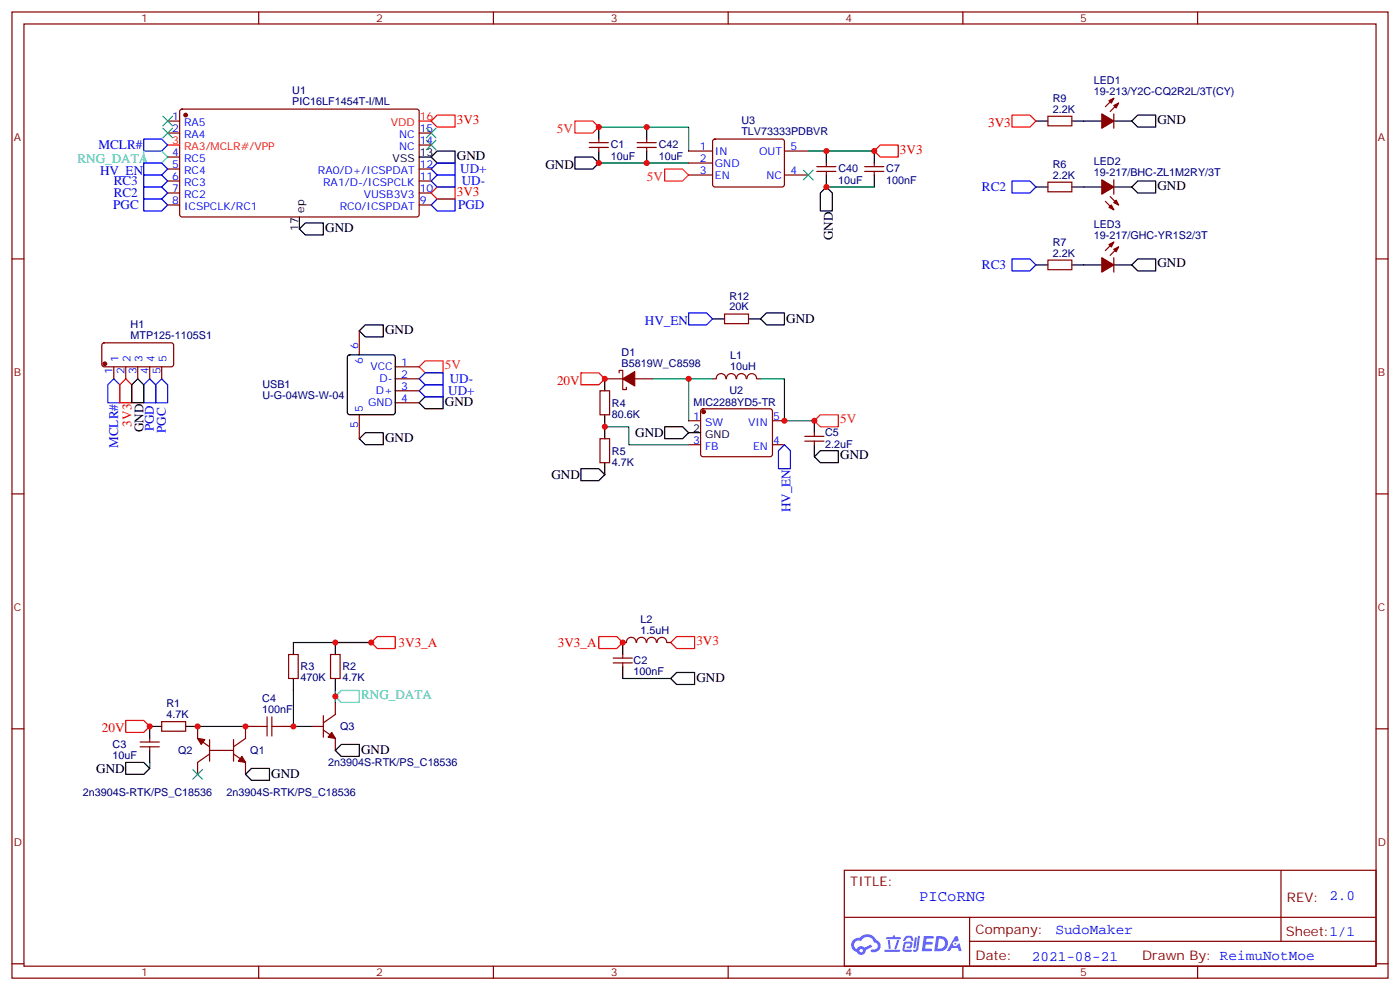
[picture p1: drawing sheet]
<svg xmlns="http://www.w3.org/2000/svg" width="412mm" height="292mm" viewBox="0 0 412 292" stroke-linecap="round" stroke-linejoin="round" font-family="sans-serif">
<g fill="none" stroke="#870000" stroke-width=".35">
<path d="M3.5 3.5h405.4v284.4h-405.4zM7.1 7.1h398.2v277.2h-398.2zM76.2 3.5v3.6M145.3 3.5v3.6M214.5 3.5v3.6M283.6 3.5v3.6M352.8 3.5v3.6M3.5 76.2h3.6M405.3 76.2h3.6M3.5 145.3h3.6M405.3 145.3h3.6M3.5 214.5h3.6"/>
<path d="M405.3 214.5h3.6M248.7 256.1h156.6v28.2h-156.6zM377.3 256.1v20.9M248.7 270h156.5M285.6 277h119.6M285.6 270v14.1M3.5 283.6h3.6M76.2 284.3v3.6M145.3 284.3v3.6M214.5 284.3v3.6M283.6 284.3v3.6M352.8 284.3v3.6"/>
<path d="M405.3 283.6h3.6"/>
</g>
<g fill="#5487ff">
<path d="M272.1 275.5h2.6l.3 .2-.1 .5-2 .1-.1 .9h1.6l.4 .4-.4 .4h-1.7l-.2 1.2h1.8l.3 .3-.2 .4h-2.9z"/>
<path d="M281.4 275.5h.7l.4 1.3-.7 .4a.74 .74 0 0 0-1.1 .3 .74 .74 0 0 0 .5 1 .74 .74 0 0 0 .9-.7l.5-.2 .7 2.3h-.9l-.2-.9h-1.9l-.5 .9h-.9z"/>
<path d="M269.5 275.9h.6l-.4 2.9a.31 .31 0 0 1-.3 .3 .31 .31 0 0 1-.3-.3z"/>
<path d="M270.4 275.4h.6l-.5 4a.89 .89 0 0 1-.7 .7 .89 .89 0 0 1-.9-.3l1-.5z"/>
<path d="M266.8 275.6l.6-.2 1.2 .1 .5 1.3-.6 .1-.4-.9-1 .1a.95 .95 0 0 1-1 .8l-.1-.2z"/>
<path d="M266.4 277.3l1.8-.2a1.04 1.04 0 0 1 .6 1.1 1.04 1.04 0 0 1-.8 .9h-.7a.29 .29 0 0 1-.3-.3 .29 .29 0 0 1 .3-.3h.7l.2-.8h-1.4l-.4 1.8h1.9a.29 .29 0 0 1 .3 .3 .29 .29 0 0 1-.3 .3h-2l-.4-.3 .2-2.1z"/>
<path d="M260.5 279.5h4.4a.3 .3 0 0 1 .3 .3 .3 .3 0 0 1-.3 .3h-4.3z"/>
<path d="M264.3 276.6h.6l-.5 1.7a1.02 1.02 0 0 1-.7 1.1l-.2-.3z"/>
<path d="M261.5 276.6h.6l.3 2.4-.3 .3-.3-.2z"/>
<path d="M261.1 275.8h1.9l.2-.5h.5l-.1 .5h1.5a.29 .29 0 0 1 .3 .3 .29 .29 0 0 1-.3 .3h-3.9z"/>
<path d="M275.8 275.5l-.6 4.4h1.4a2.27 2.27 0 0 0 2.7-2.2 2.27 2.27 0 0 0-2.7-2.2zM276.6 276.3a1.5 1.5 0 0 1 1.8 1.5 1.5 1.5 0 0 1-1.9 1.4h-.3z"/>
<path d="M251.4 276.6a2.09 2.09 0 0 0 1 3.6 1.37 1.37 0 0 0 1.5 .8 1.37 1.37 0 0 0 1.1-1.4l2-.9-.5-.7-1.8 .9a1.4 1.4 0 0 0-2.3 .4 1.32 1.32 0 0 1-.6-1.9 1.32 1.32 0 0 1 1.9-.4 2.02 2.02 0 0 1 2-1.2 2.02 2.02 0 0 1 1.8 1.6 1.09 1.09 0 0 1 1.1 1.3 1.09 1.09 0 0 1-1.6 .7 .41 .41 0 0 0-.5 .3 .41 .41 0 0 0 .4 .5 1.89 1.89 0 0 0 2.4-1.2 1.89 1.89 0 0 0-1.2-2.4 2.98 2.98 0 0 0-5-.6l-1 .1zM253.2 279.8a.52 .52 0 0 1 1 0 .52 .52 0 0 1-1 0z"/>
<circle cx="281.4" cy="277.7" r=".28"/>
</g>
<g fill="none" stroke="#00f" stroke-width=".35">
<path d="M42.3 58.6h5.3l1.8 1.7-1.8 1.8h-5.3zM42.3 40.9h5.3l1.8 1.8-1.8 1.7h-5.3zM42.3 55h5.3l1.8 1.8-1.8 1.8h-5.3zM42.3 51.5h5.3l1.8 1.8-1.8 1.7h-5.3zM42.3 48h5.3l1.8 1.7-1.8 1.8h-5.3zM127 53.3l1.8-1.8h5.3v3.5h-5.3zM127 49.7l1.8-1.7h5.3v3.5h-5.3zM298.1 53.3h5.3l1.8 1.7-1.8 1.8h-5.3zM127 60.3l1.8-1.7h5.3v3.5h-5.3zM298.1 76.2h5.3l1.8 1.8-1.8 1.7h-5.3zM202.8 92.1h5.3l1.8 1.7-1.8 1.8h-5.3zM33.5 111.5l1.8 1.7v5.3h-3.6v-5.3z"/>
<path d="M44.1 111.5l1.8 1.7v5.3h-3.6v-5.3zM47.6 111.5l1.8 1.7v5.3h-3.5v-5.3zM123.5 115l1.7-1.8h5.3v3.6h-5.3zM123.5 111.5l1.7-1.8h5.3v3.5h-5.3zM231.1 130.9l1.7 1.7v5.3h-3.5v-5.3z"/>
</g>
<g fill="none" stroke="#000" stroke-width=".35">
<path d="M176.4 37.4v3.5M190.5 37.4v3.5M305.2 35.6h3.5M315.7 35.6h8.9M328.1 35.6h5.3M333.4 35.6l1.7-1.7h5.3v3.5h-5.3zM123.5 46.2h3.5M127 46.2l1.8-1.8h5.3v3.6h-5.3zM169.3 46.2h5.3l1.8 1.8-1.8 1.7h-5.3zM176.4 44.4v3.6M190.5 44.4v3.6M241.7 56.8l1.7-1.8 1.8 1.8v5.3h-3.5z"/>
<path d="M243.4 44.4v3.6M243.4 51.5v3.5M257.5 44.4v3.6M257.5 51.5v3.5M305.2 55h3.5M315.7 55h8.9M328.1 55h5.3M333.4 55l1.7-1.7h5.3v3.5h-5.3zM88.2 67.4l1.8-1.8h5.2v3.5h-5.2zM88.2 63.9v3.5M305.2 78h3.5M315.7 78h8.9"/>
<path d="M328.1 78h5.3M333.4 78l1.7-1.8h5.3v3.5h-5.3zM105.8 97.4l1.8-1.8h5.3v3.5h-5.3zM209.9 93.8h3.5M220.5 93.8h3.5M224 93.8l1.8-1.7h5.3v3.5h-5.3zM38.8 113.2l1.8-1.7 1.7 1.7v5.3h-3.5zM102.5 104.6l.5-.2h12.7l.5 .2 .2 .5v16.3l-.2 .5-.5 .2h-12.7l-.5-.3-.2-.4v-16.3zM123.5 118.5l1.7-1.7h5.3v3.5h-5.3zM178.2 111.5v3.5M105.8 129.1l1.8-1.7h5.3v3.5h-5.3zM171.1 137.9h5.3l1.8 1.8-1.8 1.8h-5.3z"/>
<path d="M178.2 122.1v7M178.2 136.2v3.5M195.8 125.6h5.3l1.7 1.8-1.7 1.7h-5.3zM202.8 127.4h3.6M239.9 123.8v3.6M239.9 130.9v3.5M241.7 132.6h5.2v3.6h-5.2l-1.8-1.8zM86.4 189.1v3.5M86.4 199.7v3.5M98.8 189.1v3.5M98.8 199.7v3.5M183.4 189.1v3.5"/>
<path d="M183.4 196.1v3.6M197.6 199.7l1.7-1.8h5.3v3.5h-5.3zM47.6 213.8h-3.5v3.5M54.7 213.8h3.5M37 224.4h5.3l1.8 1.7-1.8 1.8h-5.3zM44.1 220.8v3.6M72.3 227.9l1.8-1.8h5.3v3.6h-5.3zM98.8 220.8l1.7-1.7h5.3v3.5h-5.3z"/>
</g>
<g fill="none" stroke="#870000" stroke-width=".35">
<path d="M49.4 35.6h3.5M49.4 39.2h3.5M53.2 32.3l.4-.2 69.4 .1 .5 .6-.1 30.6-.6 .5-69.5-.1-.4-.7v-30.3zM123.5 39.2h3.5M308.7 34.2h7v2.8h-7zM328.1 28.9l-2.5 2.5M328.1 33.5v4.2M329.5 30.3l-2.5 2.5M49.4 46.2h3.5M49.4 49.7h3.5M49.4 53.3h3.5M49.4 56.8h3.5"/>
<path d="M123.5 49.7h3.5M123.5 53.3h3.5M123.5 56.8h3.5M123.5 42.7h3.5M173.6 43.4h5.6M173.6 42h5.6M176.4 40.9v1.1M176.4 43.4v1M187.7 43.4h5.6M187.7 42h5.6M190.5 40.9v1.1M190.5 43.4v1"/>
<path d="M202.8 44.4h7.1M202.8 48h7.1M202.8 51.5h7.1M210.1 41.1l.5-.2 20 .1 .5 .6-.1 13-.6 .4h-20.1l-.4-.7v-12.7zM231.1 44.4h7M231.1 51.5h7M240.6 50.4h5.6M240.6 49h5.6M243.4 48v1M243.4 50.4v1.1M254.7 50.4h5.6M254.7 49h5.6"/>
<path d="M257.5 48v1M257.5 50.4v1.1M308.7 53.6h7v2.8h-7zM325.6 59.3l2.5 2.4M327 57.9l2.5 2.4M328.1 52.9v4.3M49.4 60.3h3.5M123.5 60.3h3.5M308.7 76.6h7v2.8h-7zM328.1 75.8v4.3M328.1 71.3l-2.5 2.4M329.5 72.7l-2.5 2.4"/>
<path d="M105.8 97.4v7M213.4 92.4h7.1v2.8h-7.1zM30.2 101.1l.5-.2h20l.5 .7-.1 5.9-.7 .4h-20l-.4-.7v-5.6zM33.5 107.9v3.6M37 107.9v3.6M40.6 107.9v3.6M44.1 107.9v3.6M47.6 107.9v3.6M116.4 111.5h7.1M116.4 118.5h7.1M116.4 115h7.1M116.4 107.9h7.1"/>
<path d="M176.7 115h2.9v7.1h-2.9zM178.2 111.5h5.2M182.4 109.7v-.7h1v5.7h1.1v-.8M187 111.5h5.3M209.9 111.5h1.1M211 111.5a1.41 1.41 0 0 1 1.4-1.6 1.41 1.41 0 0 1 1.4 1.6M214 111.5a1.41 1.41 0 0 1 1.4-1.6 1.41 1.41 0 0 1 1.4 1.6M217 111.5a1.41 1.41 0 0 1 1.4-1.6 1.41 1.41 0 0 1 1.4 1.6M220 111.5a1.41 1.41 0 0 1 1.4-1.5 1.41 1.41 0 0 1 1.4 1.5M223 111.5h1M105.8 122.1v7M176.7 129.1h2.9v7.1h-2.9z"/>
<path d="M202.8 123.8h3.6M202.8 130.9h3.6M206.6 120.5l.5-.2 20 .1 .4 .6v13l-.7 .4-20-.1-.4-.6v-12.7zM227.5 123.8h3.6M227.5 130.9h3.6M237.1 129.8h5.6M237.1 128.4h5.6M239.9 127.4v1M239.9 129.8v1.1M85 192.6h2.8v7.1h-2.8zM97.4 192.6h2.8v7.1h-2.8zM180.6 193.7h5.7"/>
<path d="M180.6 195.1h5.7M183.4 189.1h1.1M183.4 192.6v1.1M183.4 195.1v1M184.5 189.1a1.41 1.41 0 0 1 1.5-1.5 1.41 1.41 0 0 1 1.4 1.5M187.5 189.1a1.41 1.41 0 0 1 1.4-1.6 1.41 1.41 0 0 1 1.4 1.6M190.5 189.1a1.41 1.41 0 0 1 1.4-1.6 1.41 1.41 0 0 1 1.4 1.6M193.6 189.1a1.41 1.41 0 0 1 1.4-1.5 1.41 1.41 0 0 1 1.4 1.5M196.5 189.1h1.1M41.3 219.8h5.6M41.3 218.4h5.6M44.1 217.3v1.1"/>
<path d="M44.1 219.8v1M47.6 212.4h7.1v2.8h-7.1zM58.2 213.8v3.5l3.5 2.5M61.7 217.7v6.3M68.8 217.7v6.3M75.8 213.8h-3.5v3.5l-3.5 2.5M82.9 213.8h3.5M91.7 213.8h3.5M95.2 214.8l3.6 2.5v3.5M95.2 210.6v6.4M98.8 206.7v3.6l-3.6 2.4M61.7 220.8h7.1"/>
<path d="M61.7 221.9l-3.5 2.5v3.5M68.8 221.9l3.5 2.5v3.5"/>
</g>
<g fill="#870000" stroke="#870000" stroke-width=".35">
<path d="M324.6 33.5l3.5 2.1-3.5 2.1z"/>
<path d="M328.1 31l1.4-.7-.7 1.5z"/>
<path d="M326.7 29.6l1.4-.7-.7 1.4z"/>
<path d="M183.4 111.5l3.6-2.1v4.2z"/>
<path d="M71.3 222.6l1 1.8-2.1-.4z"/>
<path d="M58.2 217.3l2.1 .4-1 1.4z"/>
<path d="M97.7 215.5l1.1 1.8-2.1-.3z"/>
<path d="M324.6 75.8l3.5 2.2-3.5 2.1z"/>
<path d="M328.1 73.4l1.4-.7-.7 1.4z"/>
<path d="M326.7 72l1.4-.7-.7 1.4z"/>
<path d="M324.6 52.9l3.5 2.1-3.5 2.2z"/>
<path d="M328.8 58.9l.7 1.4-1.4-.7z"/>
<path d="M327.4 60.3l.7 1.4-1.4-.7z"/>
<circle cx="54.7" cy="33.9" r=".53"/>
<circle cx="207.3" cy="121.2" r=".53"/>
<circle cx="30.9" cy="107.1" r=".53"/>
</g>
<path d="M123.5 35.6h3.5M127 35.6l1.8-1.7h5.3v3.5h-5.3zM298.1 33.9h5.3l1.8 1.7-1.8 1.8h-5.3zM49.4 42.7h3.5M127 56.8l1.8-1.8h5.3v3.6h-5.3zM257.5 44.4l1.8-1.7h5.3v3.5h-5.3zM37 111.5l1.8 1.7v5.3h-3.5v-5.3zM171.1 109.7h5.3l1.8 1.8-1.8 1.7h-5.3zM109.4 189.1l1.7-1.8h5.3v3.6h-5.3zM176.4 187.3h5.3l1.7 1.8-1.7 1.8h-5.3zM197.6 189.1l1.7-1.8h5.3v3.6h-5.3zM37 212h5.3l1.8 1.8-1.8 1.7h-5.3z" fill="none" stroke="#f00" stroke-width=".35"/>
<path d="M42.3 44.4h5.3l1.8 1.8-1.8 1.8h-5.3zM98.8 205l1.7-1.8h5.3v3.5h-5.3z" fill="none" stroke="#0cc" stroke-width=".35"/>
<g fill="none" stroke="#008700" stroke-width=".35">
<path d="M176.4 37.4h26.4v7M176.4 48h26.4M238.1 44.4h19.4M243.4 55h14.1M192.3 111.5h10.5M209.9 111.5h-7.1v12.3M224 111.5h7.1v12.3h8.8M178.2 125.6h7v5.3h17.6M86.4 189.1h23M183.4 199.7h14.2M58.2 213.8h14.1M86.4 203.2v10.6h5.3"/>
<path d="M98.8 203.2v3.5M44.1 224.4v1.7"/>
</g>
<path d="M48 34.2l2.8 2.8M48 37.7l2.8 2.9M50.8 34.2l-2.8 2.8M50.8 37.7l-2.8 2.9M125.6 37.7l2.8 2.9M128.4 37.7l-2.8 2.9M125.6 41.3l2.8 2.8M128.4 41.3l-2.8 2.8M236.7 50.1l2.8 2.8M239.5 50.1l-2.8 2.8M56.8 226.5l2.8 2.8M59.6 226.5l-2.8 2.8" fill="none" stroke="#3c3" stroke-width=".35"/>
<path d="M169.3 35.6h5.3l1.8 1.8-1.8 1.8h-5.3zM195.8 49.7h5.3l1.7 1.8-1.7 1.8h-5.3zM123.5 107.9l1.7-1.7h5.3v3.5h-5.3zM239.9 123.8l1.8-1.7h5.2v3.5h-5.2z" fill="none" stroke="#f30" stroke-width=".35"/>
<path d="M75.8 213.8h2.9M78.7 211v5.6M80.1 213.8h2.8M80.1 211v5.6" fill="none" stroke="#a10000" stroke-width=".35"/>
<g fill="#c00">
<circle cx="176.4" cy="37.4" r=".88"/>
<circle cx="176.4" cy="48" r=".88"/>
<circle cx="190.5" cy="48" r=".88"/>
<circle cx="190.5" cy="37.4" r=".88"/>
<circle cx="202.8" cy="111.5" r=".88"/>
<circle cx="98.8" cy="205" r=".88"/>
<circle cx="98.8" cy="189.1" r=".88"/>
<circle cx="178.2" cy="111.5" r=".88"/>
<circle cx="178.2" cy="125.6" r=".88"/>
<circle cx="231.1" cy="123.8" r=".88"/>
<circle cx="109.4" cy="189.1" r=".88"/>
<circle cx="243.4" cy="44.4" r=".88"/>
<circle cx="257.5" cy="44.4" r=".88"/>
<circle cx="243.4" cy="55" r=".88"/>
<circle cx="58.2" cy="213.8" r=".88"/>
<circle cx="44.1" cy="213.8" r=".88"/>
<circle cx="72.3" cy="213.8" r=".88"/>
<circle cx="86.4" cy="213.8" r=".88"/>
<circle cx="183.4" cy="189.1" r=".88"/>
<circle cx="239.9" cy="123.8" r=".88"/>
</g>
<text font-size="4.6" fill="#00f" x="270.8" y="265.1">PICoRNG</text>
<g font-size="4.2" fill="#00f">
<text x="310.9" y="274.9">SudoMaker</text>
<text x="304" y="282.7">2021-08-21</text>
</g>
<g font-size="3.9" fill="#f00">
<text x="134.6" y="36.4">3V3</text>
<text x="291.1" y="37.4">3V3</text>
<text x="265.1" y="45.2">3V3</text>
<text x="134.6" y="57.6">3V3</text>
<text x="164.1" y="113.2">20V</text>
<text x="38.8" y="125.5" transform="rotate(-90 38.8 125.5)">3V3</text>
<text x="117.4" y="190.4">3V3_A</text>
<text x="164.3" y="190.4">3V3_A</text>
<text x="205.1" y="189.9">3V3</text>
<text x="30" y="215.5">20V</text>
</g>
<g font-size="3.9" fill="#f30">
<text x="164.1" y="39.2">5V</text>
<text x="190.5" y="53.3">5V</text>
<text x="131.1" y="108.7">5V</text>
<text x="247.5" y="124.6">5V</text>
</g>
<g font-size="3.9">
<text x="341" y="36.4">GND</text>
<text x="134.6" y="47.1">GND</text>
<text x="160.6" y="49.8">GND</text>
<text x="341" y="55.8">GND</text>
<text x="95.8" y="68.2">GND</text>
<text x="245.3" y="70.8" transform="rotate(-90 245.3 70.8)">GND</text>
<text x="341" y="78.7">GND</text>
<text x="231.6" y="95">GND</text>
<text x="113.4" y="98.2">GND</text>
<text x="131.1" y="119.4">GND</text>
<text x="42.2" y="127.2" transform="rotate(-90 42.2 127.2)">GND</text>
<text x="113.4" y="130">GND</text>
<text x="187.1" y="128.7">GND</text>
<text x="247.5" y="135.1">GND</text>
<text x="162.4" y="141.1">GND</text>
<text x="205.1" y="200.8">GND</text>
<text x="106.4" y="222">GND</text>
<text x="28.4" y="227.5">GND</text>
<text x="79.9" y="229">GND</text>
</g>
<g font-size="3.9" fill="#00f">
<text x="29" y="43.9">MCLR#</text>
<text x="29.5" y="51.5">HV_EN</text>
<text x="135.6" y="51">UD+</text>
<text x="33.5" y="58.1">RC2</text>
<text x="33.5" y="54.5">RC3</text>
<text x="136" y="54.6">UD-</text>
<text x="289.3" y="56.3">RC2</text>
<text x="33.4" y="61.6">PGC</text>
<text x="134.9" y="61.6">PGD</text>
<text x="289.3" y="79.2">RC3</text>
<text x="190" y="95.6">HV_EN</text>
<text x="132.5" y="112.8">UD-</text>
<text x="132" y="116.3">UD+</text>
<text x="34.8" y="131.9" transform="rotate(-90 34.8 131.9)">MCLR#</text>
<text x="45.4" y="126.9" transform="rotate(-90 45.4 126.9)">PGD</text>
<text x="48.9" y="127.5" transform="rotate(-90 48.9 127.5)">PGC</text>
<text x="232.8" y="150.8" transform="rotate(-90 232.8 150.8)">HV_EN</text>
</g>
<g font-size="3.9" fill="#0cc">
<text x="22.8" y="48">RNG_DATA</text>
<text x="106.4" y="205.7">RNG_DATA</text>
</g>
<g font-size="3.9" fill="#800">
<text x="250.5" y="260.7">TITLE:</text>
<text x="379.1" y="265.4">REV: 2.0</text>
<text x="287.4" y="274.9">Company:</text>
<text x="378.7" y="275.5">Sheet:1/1</text>
<text x="287.4" y="282.6">Date:</text>
<text x="336.4" y="282.7">Drawn By: ReimuNotMoe</text>
</g>
<g font-size="3.2" fill="#800">
<text x="41.6" y="6.5">1</text>
<text x="110.8" y="6.5">2</text>
<text x="179.9" y="6.5">3</text>
<text x="249.1" y="6.5">4</text>
<text x="318.2" y="6.5">5</text>
<text x="4.1" y="41.6">A</text>
<text x="405.9" y="41.6">A</text>
<text x="4.1" y="110.8">B</text>
<text x="405.9" y="110.8">B</text>
<text x="4.1" y="179.9">C</text>
<text x="405.9" y="179.9">C</text>
<text x="4.1" y="249.1">D</text>
<text x="405.9" y="249.1">D</text>
<text x="41.6" y="287.3">1</text>
<text x="110.8" y="287.3">2</text>
<text x="179.9" y="287.3">3</text>
<text x="249.1" y="287.3">4</text>
<text x="318.2" y="287.3">5</text>
</g>
<g font-size="3.2" fill="#000080">
<text x="86.1" y="27.8">U1</text>
<text x="310.1" y="30">R9</text>
<text x="322.2" y="27.9">19-213/Y2C-CQ2R2L/3T(CY)</text>
<text x="322.2" y="24.7">LED1</text>
<text x="86.1" y="31">PIC16LF1454T-I/ML</text>
<text x="310.1" y="33.2">2.2K</text>
<text x="218.4" y="39.9">TLV73333PDBVR</text>
<text x="218.4" y="36.6">U3</text>
<text x="179.9" y="47">10uF</text>
<text x="179.9" y="43.7">C1</text>
<text x="194" y="47">10uF</text>
<text x="194" y="43.7">C42</text>
<text x="246.9" y="50.7">C40</text>
<text x="261.1" y="50.7">C7</text>
<text x="310.1" y="52.6">2.2K</text>
<text x="310.1" y="49.4">R6</text>
<text x="322.2" y="51.9">19-217/BHC-ZL1M2RY/3T</text>
<text x="322.2" y="48.7">LED2</text>
<text x="246.9" y="54">10uF</text>
<text x="261.1" y="54">100nF</text>
<text x="322.2" y="70.2">19-217/GHC-YR1S2/3T</text>
<text x="322.2" y="67">LED3</text>
<text x="310.1" y="75.5">2.2K</text>
<text x="310.1" y="72.3">R7</text>
<text x="214.8" y="88.2">R12</text>
<text x="214.8" y="91.4">20K</text>
<text x="38.5" y="99.8">MTP125-1105S1</text>
<text x="38.5" y="96.7">H1</text>
<text x="183.1" y="107.9">B5819W_C8598</text>
<text x="183.1" y="104.7">D1</text>
<text x="215.1" y="105.7">L1</text>
<text x="215.1" y="108.9">10uH</text>
<text x="77.3" y="117.5">U-G-04WS-W-04</text>
<text x="77.3" y="114.2">USB1</text>
<text x="180.3" y="119.7">R4</text>
<text x="204.3" y="119.4">MIC2288YD5-TR</text>
<text x="214.9" y="116.1">U2</text>
<text x="180.3" y="122.9">80.6K</text>
<text x="243.1" y="131.7">2.2uF</text>
<text x="243.1" y="128.4">C5</text>
<text x="180.3" y="137">4.7K</text>
<text x="180.3" y="133.8">R5</text>
<text x="188.7" y="183.3">L2</text>
<text x="188.7" y="186.5">1.5uH</text>
<text x="88.5" y="197.3">R3</text>
<text x="100.9" y="197.2">R2</text>
<text x="186.6" y="195.5">C2</text>
<text x="88.5" y="200.5">470K</text>
<text x="100.9" y="200.4">4.7K</text>
<text x="186.6" y="198.7">100nF</text>
<text x="49" y="208.1">R1</text>
<text x="77.3" y="209.9">100nF</text>
<text x="77.3" y="206.7">C4</text>
<text x="49" y="211.3">4.7K</text>
<text x="100.2" y="214.9">Q3</text>
<text x="33.2" y="220.2">C3</text>
<text x="52.5" y="222">Q2</text>
<text x="73.7" y="222">Q1</text>
<text x="33.2" y="223.4">10uF</text>
<text x="96.7" y="225.5">2n3904S-RTK/PS_C18536</text>
<text x="24.4" y="234.3">2n3904S-RTK/PS_C18536</text>
<text x="66.7" y="234.3">2n3904S-RTK/PS_C18536</text>
</g>
<g font-size="3.2" fill="#00f">
<text x="50.7" y="35.3">1</text>
<text x="50.7" y="38.8">2</text>
<text x="54.2" y="37">RA5</text>
<text x="54.2" y="40.6">RA4</text>
<text x="117.6" y="40.6">NC</text>
<text x="123.6" y="38.8">15</text>
<text x="50.7" y="45.9">4</text>
<text x="54.2" y="47.6">RC5</text>
<text x="117.6" y="44.1">NC</text>
<text x="123.6" y="42.3">14</text>
<text x="206.1" y="44.1">1</text>
<text x="206.1" y="47.6">2</text>
<text x="210.6" y="45.5">IN</text>
<text x="223.6" y="45.5">OUT</text>
<text x="232.8" y="44.1">5</text>
<text x="50.7" y="49.4">5</text>
<text x="50.7" y="52.9">6</text>
<text x="54.2" y="51.2">RC4</text>
<text x="93.6" y="51.2">RA0/D+/ICSPDAT</text>
<text x="123.6" y="52.9">11</text>
<text x="123.6" y="49.4">12</text>
<text x="206.1" y="51.2">3</text>
<text x="210.6" y="49">GND</text>
<text x="210.6" y="52.6">EN</text>
<text x="225.8" y="52.6">NC</text>
<text x="232.8" y="51.2">4</text>
<text x="50.7" y="56.4">7</text>
<text x="50.7" y="60">8</text>
<text x="54.2" y="54.7">RC3</text>
<text x="54.2" y="58.2">RC2</text>
<text x="95.2" y="54.7">RA1/D-/ICSPCLK</text>
<text x="107.1" y="58.2">VUSB3V3</text>
<text x="123.6" y="60">9</text>
<text x="123.6" y="56.4">10</text>
<text x="54.2" y="61.7">ICSPCLK/RC1</text>
<text x="100.1" y="61.7">RC0/ICSPDAT</text>
<text x="34.9" y="106.6" transform="rotate(-90 34.9 106.6)">1</text>
<text x="38.5" y="106.6" transform="rotate(-90 38.5 106.6)">2</text>
<text x="42" y="106.6" transform="rotate(-90 42 106.6)">3</text>
<text x="45.5" y="106.6" transform="rotate(-90 45.5 106.6)">4</text>
<text x="49" y="106.6" transform="rotate(-90 49 106.6)">5</text>
<text x="105.5" y="102.7" transform="rotate(-90 105.5 102.7)">6</text>
<text x="106.9" y="107.1" transform="rotate(-90 106.9 107.1)">6</text>
<text x="118.2" y="107.6">1</text>
<text x="33.2" y="110.1" transform="rotate(-90 33.2 110.1)">1</text>
<text x="36.7" y="110.1" transform="rotate(-90 36.7 110.1)">2</text>
<text x="40.2" y="110.1" transform="rotate(-90 40.2 110.1)">3</text>
<text x="43.7" y="110.1" transform="rotate(-90 43.7 110.1)">4</text>
<text x="47.3" y="110.1" transform="rotate(-90 47.3 110.1)">5</text>
<text x="109.1" y="109">VCC</text>
<text x="111.8" y="112.5">D-</text>
<text x="118.2" y="111.1">2</text>
<text x="108.4" y="119.6">GND</text>
<text x="110.7" y="116.1">D+</text>
<text x="118.2" y="118.2">4</text>
<text x="118.2" y="114.7">3</text>
<text x="105.5" y="125.8" transform="rotate(-90 105.5 125.8)">5</text>
<text x="106.9" y="121.4" transform="rotate(-90 106.9 121.4)">5</text>
<text x="204.2" y="123.5">1</text>
<text x="207.7" y="125.2">SW</text>
<text x="220.4" y="125.2">VIN</text>
<text x="227.7" y="123.5">5</text>
<text x="204.2" y="130.5">3</text>
<text x="227.7" y="130.5">4</text>
<text x="207.7" y="132.3">FB</text>
<text x="221.9" y="132.3">EN</text>
</g>
<g font-size="3.2" fill="#f00">
<text x="123.6" y="35.3">16</text>
<text x="115.1" y="37">VDD</text>
<text x="50.7" y="42.3">3</text>
<text x="54.2" y="44.1">RA3/MCLR#/VPP</text>
</g>
<g font-size="3.2">
<text x="115.7" y="47.6">VSS</text>
<text x="123.6" y="45.9">13</text>
<text x="89.6" y="62.5" transform="rotate(-90 89.6 62.5)">ep</text>
<text x="87.8" y="68.1" transform="rotate(-90 87.8 68.1)">17</text>
<text x="204.2" y="127">2</text>
<text x="207.7" y="128.8">GND</text>
</g>
</svg>
